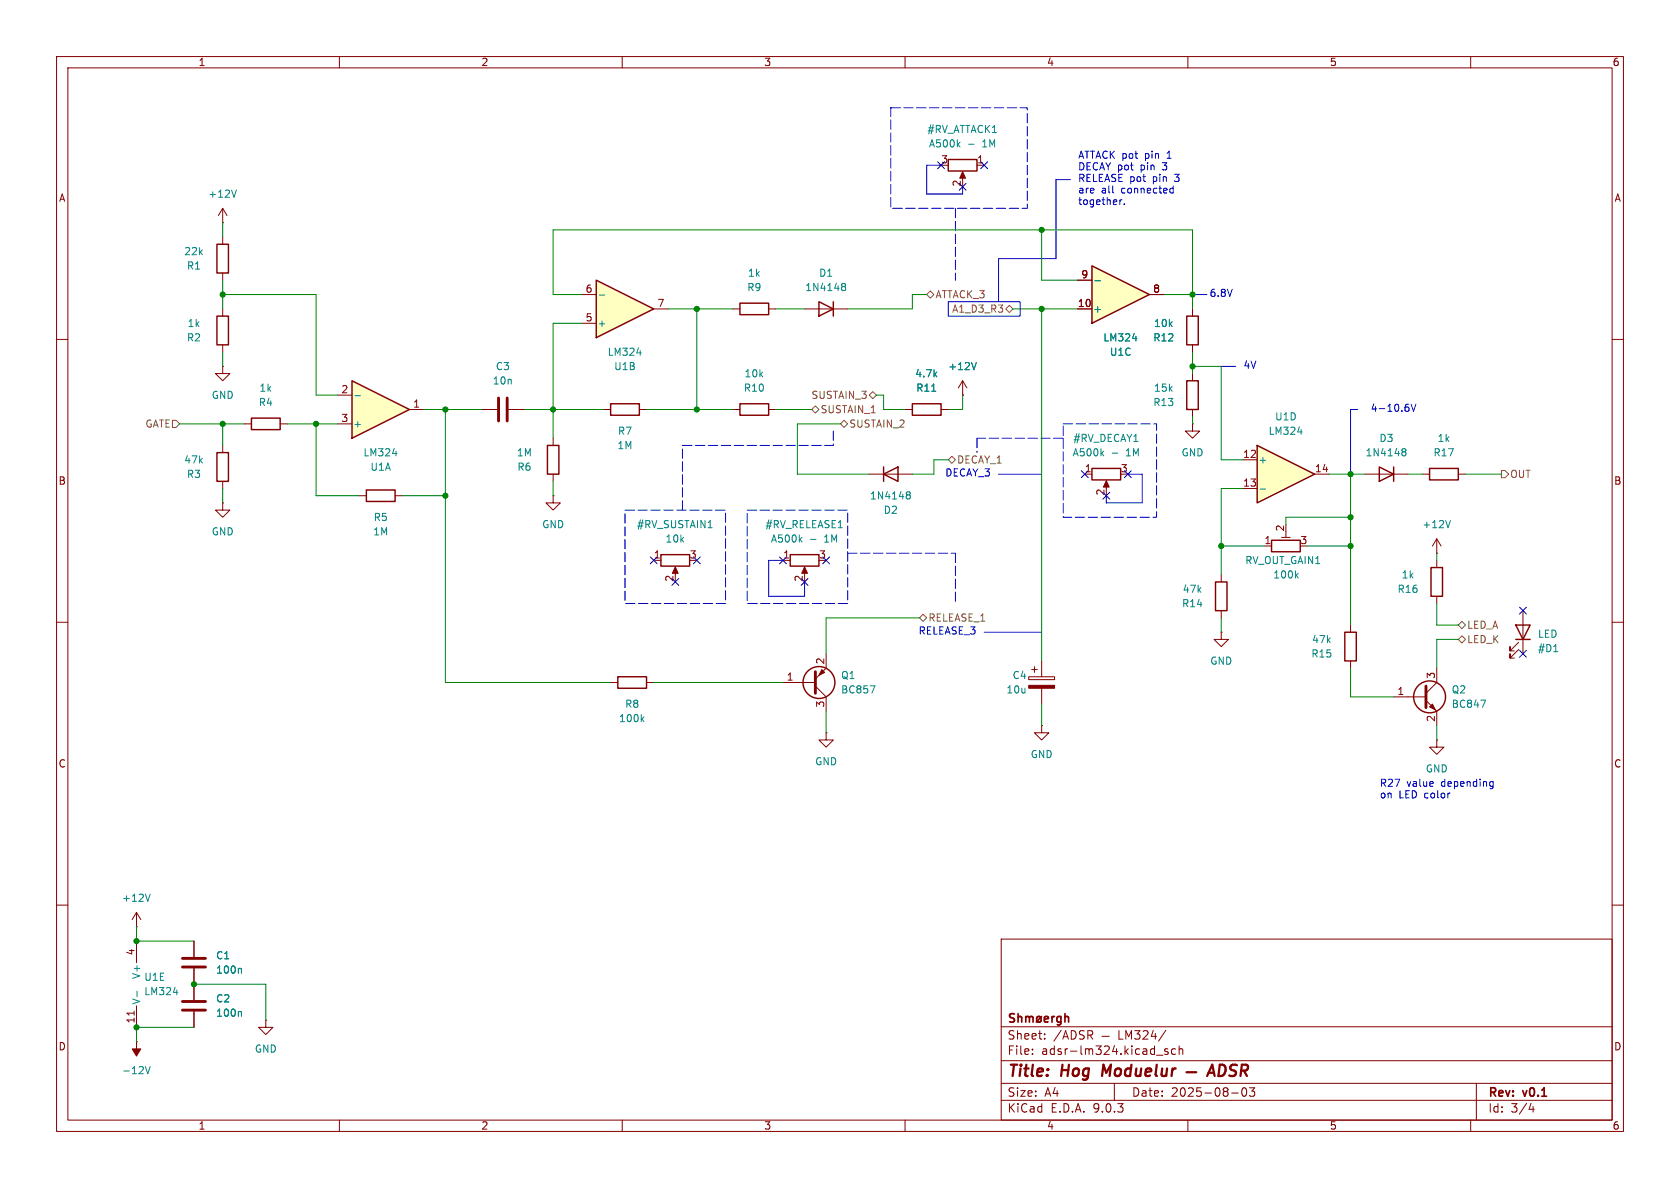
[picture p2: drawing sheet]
<svg xmlns="http://www.w3.org/2000/svg" width="297mm" height="210mm" viewBox="0 0 297 210" stroke-linecap="round" stroke-linejoin="round" font-family="sans-serif">
<g fill="none" stroke="#840000" stroke-width=".18">
<path d="M10 10h277v190h-277zM12 12h273v186h-273zM60 10v2M110 10v2M160 10v2M210 10v2M260 10v2M39.4 39.4h.1M39.4 36.8v2.6M39.4 36.8l-.8 1.3M39.4 36.8l.7 1.3M170.2 30.7v1.1"/>
<path d="M172.7 29.2h1.3M39.4 41.9v1.3M39.4 48.3v1.2M39.4 54.6v1.3M10 60h2M39.4 64.8v1.2h1.2l-1.2 1.3-1.3-1.3h1.3M39.4 64.8h.1M39.4 61v1.2M39.4 78.7v1.3M43.2 74.9h1.2M49.5 74.9h1.3M85.1 72.4h2.8"/>
<path d="M89.9 72.4h2.8M97.8 77.5v1.2M285 60h2M39.4 88.9v1.3h1.2l-1.2 1.2-1.3-1.2h1.3M39.4 88.9h.1M39.4 85.1v1.3M63.5 87.6h1.3M69.8 87.6h1.3M97.8 87.6v1.3h1.3l-1.3 1.3-1.3-1.3h1.3M97.8 87.6h.1M97.8 83.8v1.3M115.6 99.1h1.2"/>
<path d="M254 97.8h.1M254 95.3v2.5M254 99.1v1.2M254 95.3l-.8 1.2M254 95.3l.8 1.2M10 110h2M119.4 100.6v1M238.8 110.5v1.3M238.8 116.8v1.3M254 118.1v2.6l-1.9 1.9M254 105.4v1.3M285 110h2"/>
<path d="M246.4 123.2h5.7M252.1 123.8l1.9 1.9v2.6M254 130.8v1.3h1.3l-1.3 1.3-1.3-1.3h1.3M254 130.8h.1M10 160h2M177 166h108v32h-108zM285 160h2M60 198v2M110 198v2M160 198v2M177 194.5h108M177 191.5h108"/>
<path d="M177 187.5h108M177 181.5h108M182.5 186.3v.1M182.5 185.5v.1M184.7 183.6v.1M184.7 182.8v.1M194.8 183.2h1.3M197 191.5v3M197.8 182.2v1.5h.7M199 183.7v-1.5l.5 1.1 .5-1.1v1.5M200.6 182.2h.9l-.5 .6 .5 .1v.7l-.3 .1h-.4l-.2-.1M202.1 182.3l.6-.1 .2 .1 .1 .3-1 1.1h1"/>
<path d="M203.9 182.1l-.4 1.1h1M204.2 182.7v1M204.5 186.5h1.1M206.1 182.1l-1.3 2M206.5 185.5l-.4-.1-.2 .2 .1 .2 .5 .2v.3h-.6M207.8 185.5l-.4-.1-.3 .3v.4l.1 .2h.6M208.5 185.5l.2-.1 .3 .1 .1 .9M208.5 184.9v1.5M210 198v2M217.7 193.2h1.2M219.7 192.4l.2-.1a.81 .81 0 0 1 .6 .6 .81 .81 0 0 1-.3 .8l-.2 .1a.81 .81 0 0 1-.3-1.4zM220.9 192.3h.9l-.5 .6 .4 .1v.7l-.2 .1h-.4l-.2-.1"/>
<path d="M260 198v2M261 191.5v6.5M270.7 195l-.4 1.1h.9M271 195.6v1"/>
</g>
<path d="M195.1 188.2l-.3 2M209.8 189.5h1.7M213.4 190.2l.9-2 .4 2M213.7 189.6h.9M215.6 188.2h.5a1.08 1.08 0 0 1 .6 1.1 1.08 1.08 0 0 1-.8 .9h-.5zM218.7 188.3a.85 .85 0 0 0-1.1 .1 .45 .45 0 0 0 .2 .8l.4 .1a.49 .49 0 0 1 .3 .5 .49 .49 0 0 1-.4 .4l-.8-.1M219.4 189.3h.8a.55 .55 0 0 0 .4-.5 .55 .55 0 0 0-.3-.6h-.7l-.3 2M219.9 189.3l.5 .9" fill="none" stroke="#840000" stroke-width=".4"/>
<g fill="none" stroke="#840000" stroke-width=".3">
<path d="M179.3 179.3l-.5-.1-.2 .1v.5l.6 .2 .1 .4-.2 .3-.6-.1M180 179.8l.2-.1 .4 .1v.9M180 179.2v1.5M181.3 179.8l.5-.1 .2 .2M181.3 179.7v1M182 179.9l.2-.2 .4 .1v.9M182 179.9v.8M183.4 179.8l.4-.1 .3 .3v.4l-.3 .3-.4-.1-.1-.2v-.4zM184.1 179.7l-.9 1M186 179.7v1M186.4 179.7l-.3 .1-.1 .2M187.6 179.8l-.5-.1-.3 .3v.4l.2 .2h.6"/>
<path d="M187.6 179.7v1.2l-.3 .3-.4-.1M188.3 179.8l.2-.1 .3 .1 .1 .9M188.3 179.2v1.5M184.6 180.2l.7-.2v-.2l-.5-.1-.2 .2 .1 .7h.6"/>
</g>
<g fill="none" stroke="#840000" stroke-width=".25">
<path d="M167.6 28.2h5.1v2h-5.1zM38.4 55.9h2v5.1h-2zM38.4 43.2h2v5.1h-2zM44.4 73.9h5.1v2h-5.1zM96.8 78.7h2v5.1h-2zM38.4 80h2v5.1h-2zM64.8 86.6h5v2h-5zM116.8 98h5.1v2.1h-5.1zM237.7 111.8h2.1v5h-2.1zM253 100.3h2v5.1h-2z"/>
<circle cx="252.7" cy="123.2" r="2.82"/>
</g>
<g fill="#840000" stroke="#840000" stroke-width=".18">
<path d="M119.4 100.2l.5 1.1h-1z"/>
<path d="M170.2 30.4l.5 1.1h-1z"/>
<path d="M252.7 125l.5-.5 .5 1z"/>
</g>
<path d="M41.8 33.6l-.4 1.3M171.2 25.5h1M125.2 93.3h.7M256.4 92l-.4 1.3M261.8 123.8h.8l-.5 1.2" fill="none" stroke="#008484" stroke-width=".18"/>
<path d="M88.1 70.4v4M89.7 70.4v4M252.1 121.3v3.8" fill="none" stroke="#840000" stroke-width=".51"/>
<path d="M62.2 67.3l10.2 5.1-10.2 5.1z" fill="#ffffc2"/>
<path d="M62.2 67.3l10.2 5.1-10.2 5.1zM209.8 67.3h2v5.1h-2zM224.8 95.5h5.1v2h-5.1zM243.8 82.6l2.6 1.2-2.6 1.3zM246.4 82.6v2.5M252.7 82.8h5.1v2h-5.1zM214.9 102.9h2v5.1h-2zM268 110.5h2.5l-1.3 2.5zM268 113h2.5" fill="none" stroke="#840000" stroke-width=".25"/>
<g fill="none" stroke="#840000" stroke-width=".18">
<path d="M59.7 74.9h2.5M59.7 69.9h2.5M72.4 72.4h2.5M210.8 74.9v1.3h1.3l-1.3 1.3-1.3-1.3h1.3M210.8 74.9h.1M210.8 66v1.3M210.8 72.4v1.3M223.5 96.5h1.3M226.6 95h1.5M227.3 94v1M241.3 83.8h7.6M251.5 83.8h1.2"/>
<path d="M257.8 83.8h1.3M181.9 119.6h4.5v.5h-4.5zM182.4 118.4h1M182.9 117.9v1M184.1 116.8v2.8M215.9 111.8v1.2h1.3l-1.3 1.3-1.3-1.3h1.3M215.9 111.8h.1M215.9 101.6v1.3M215.9 108v1.2M268.5 114.8l-1.5 1.5v-.7v.7h.7M268.5 113.5l-1.5 1.6v-.8v.8h.7M269.2 108v7.6"/>
<path d="M184.1 128.3v1.2h1.3l-1.3 1.3-1.2-1.3h1.2M184.1 128.3h.1M184.1 121.7v2.8"/>
</g>
<path d="M62.8 69.9h.9M248 79.8l.1 .1M248 79.4l.3-.1 .2 .1 .1 .2-.3 .3M248.1 79.9h.2M248.1 79.9h-.1M248.3 79.9l.3 .2-.1 .4-.2 .1-.3-.1M69.4 80.2h.8M229.2 101.7l.3 .5M229.5 101.3l-.5 .5M274.7 115.2h.7" fill="none" stroke="#008484" stroke-width=".18"/>
<path d="M181.9 121.2h4.5v.5h-4.5z" fill="#840000" stroke="#840000" stroke-width=".18"/>
<path d="M222.2 78.7l10.2 5.1-10.2 5.1z" fill="#ffffc2"/>
<g fill="none" stroke="#840000" stroke-width=".25">
<path d="M144.8 53.3l2.5 1.3-2.5 1.3zM147.3 53.3v2.6M107.9 71.4h5.1v2h-5.1zM130.8 71.4h5.1v2h-5.1zM161.3 71.4h5.1v2h-5.1zM222.2 78.7l10.2 5.1-10.2 5.1zM139.7 98h5.1v2.1h-5.1zM193 82.8h5.1v2h-5.1zM109.2 119.6h5.1v2.1h-5.1z"/>
<circle cx="144.8" cy="120.6" r="2.82"/>
</g>
<g fill="none" stroke="#840000" stroke-width=".18">
<path d="M142.2 54.6h7.7M106.7 72.4h1.2M113 72.4h1.3M129.5 72.4h1.3M135.9 72.4h1.3M160 72.4h1.3M166.4 72.4h1.2M170.2 69.9h.1M170.2 67.3l-.8 1.3M170.2 67.3l.7 1.3M170.2 67.3v2.6M138.4 99.1h1.3"/>
<path d="M191.8 83.8h1.2M195.6 85.3v1.1M219.7 81.3h2.5M219.7 86.4h2.5M232.4 83.8h2.5M142.2 100.6v1M146 115.6v2.5l-1.9 1.9M107.9 120.7h1.3M114.3 120.7h1.3M138.4 120.7h5.7M144.1 121.3l1.9 1.9v2.5M23.7 178.7v.8"/>
<path d="M24.1 163.8h.1M24.1 161.3v2.5M24.1 166.4v3.8M24.1 177.8v3.8M24.1 161.3l-.7 1.3M24.1 161.3l.8 1.3M34.3 166.4v2.8M34.3 171.2v5.6M34.3 178.8v2.8M24.1 184.2h.1M47 180.3v1.3h1.3l-1.3 1.3-1.3-1.3h1.3M47 180.3h.1"/>
</g>
<g fill="none" stroke="#008484" stroke-width=".18">
<path d="M148.9 50.6l.1 .1M148.9 50.2l.4-.1 .1 .1 .1 .2-.2 .3M149 50.7h.3M149 50.7h-.1M149.3 50.7l.2 .2-.1 .4-.1 .1-.4-.1M164.7 69.2h.7M172.6 64.1l-.4 1.2M229.4 76.4h.8M143.3 95.3h1M196.6 80.1h1M222.8 86.5h.9M113.5 127.1l.3 .5"/>
<path d="M113.8 126.7l-.4 .5M153.8 121.2h.9l-.6 1.3M26.5 158.1l-.4 1.2M24.2 175.2v1M30.7 175.4h.7M42.5 171.2l.2 .2v.6M42.5 178.8l.2 .2v.6M25.7 188.5l.4 1.3 .4-1.3"/>
</g>
<g fill="#840000" stroke="#840000" stroke-width=".18">
<path d="M24.1 184.2v1.2h.8l-.8 1.3-.7-1.3h.7z"/>
<path d="M195.6 85l.5 1.1h-1z"/>
<path d="M142.2 100.2l.5 1.1h-1z"/>
<path d="M145.3 118.4l.5 .5-1 .5z"/>
</g>
<path d="M144.1 118.7v3.9M32.3 169.4h4M32.3 170.9h4M32.3 177h4M32.3 178.6h4" fill="none" stroke="#840000" stroke-width=".51"/>
<path d="M105.4 49.5l10.2 5.1-10.2 5.1z" fill="#ffffc2"/>
<path d="M105.4 49.5l10.2 5.1-10.2 5.1z" fill="none" stroke="#840000" stroke-width=".25"/>
<path d="M102.9 57.2h2.5M102.9 52.1h2.5M115.6 54.6h2.5" fill="none" stroke="#840000" stroke-width=".18"/>
<path d="M105.9 52.2h1M112.6 62.4h.8" fill="none" stroke="#008484" stroke-width=".18"/>
<path d="M193 47l10.2 5.1-10.2 5.1z" fill="#ffffc2"/>
<path d="M130.8 53.6h5.1v2h-5.1zM193 47l10.2 5.1-10.2 5.1zM209.8 55.9h2v5.1h-2zM156.2 83.8l2.5-1.2v2.5zM156.2 82.6v2.5" fill="none" stroke="#840000" stroke-width=".25"/>
<g fill="none" stroke="#840000" stroke-width=".18">
<path d="M129.5 54.6h1.3M135.9 54.6h1.3M190.5 54.6h2.5M190.5 49.5h2.5M203.2 52.1h2.5M210.8 54.6v1.3M160 72.4h1.3M166.4 72.4h1.2M170.2 69.9h.1M210.8 61v1.2M153.7 83.8h7.6M146 129.5v1.3h1.3l-1.3 1.3-1.2-1.3h1.2"/>
<path d="M146 129.5h.1M34.3 166.4v2.8M34.3 171.2v5.6M34.3 178.8v2.8"/>
</g>
<path d="M193.6 49.6h.9M200.2 59.8h.8M164.7 69.2h.7M172.6 64.1l-.4 1.2M160.3 87.4l.1 .1M160.3 87l.4-.1 .2 .2v.1l-.2 .3M160.4 87.5h.3M160.4 87.5h-.1M160.7 87.5l.2 .2v.4l-.2 .1-.4-.1M42.5 171.2l.2 .2v.6M42.5 178.8l.2 .2v.6" fill="none" stroke="#008484" stroke-width=".18"/>
<path d="M164.5 51.4l.6 .7-.6 .6-.7-.6zM177.8 54.6l.6-.6 .7 .6-.7 .6zM30.5 74.3h.6l.6 .6-.6 .7h-.6zM144.1 71.8l.7 .6-.7 .6-.6-.6zM149.2 74.3l.7 .6-.7 .7-.6-.7zM153.7 69.9l.6-.7 .6 .7-.6 .6zM167.6 81.3l.7-.7 .6 .7-.6 .6zM265.4 83.2h.7l.6 .6-.6 .7h-.7zM162.6 109.2l.6-.6 .6 .6-.6 .7zM257.8 113l.6-.6 .7 .6-.7 .7zM257.8 110.5l.6-.6 .7 .6-.7 .6z" fill="none" stroke="#848400" stroke-width=".18"/>
<path d="M157.5 19.1h24.1v17.7h-24.1zM168.9 36.8v12.7M120.6 78.7h26.7M147.3 76.2v2.5M172.7 77.5v2.5M188 77.5h-15.3M188 74.9h16.5v16.5h-16.5zM110.5 90.2h17.8v16.5h-17.8zM120.6 90.2v-11.5M132.1 90.2h17.8v16.5h-17.8zM149.9 97.8h19M168.9 97.8v8.9" fill="none" stroke="#0000c2" stroke-width=".18" stroke-dasharray="1.7 .6"/>
<g fill="none" stroke="#0000c2" stroke-width=".18">
<path d="M166.4 29.2h-2.6v5.1h6.4v-1.3M189.2 31.8h-2.5v13.9h-10.2v7.6M198 35.3v.9M198.3 35.3l-.3 .3M198.8 36v.2M206.9 34.1h.5M206.9 33.3h.5M207.4 32.9v1.2M167.6 53.3h12.7v2.6h-12.7zM210.8 52.1h2.6M215.9 64.8h2.5M240 72.4h-1.2v11.4"/>
<path d="M249 72l.1 .2-.1 .5M249.5 71.4l.4 1.3 .4-1.3M138.4 99.1h-2.5v6.3h6.3v-2.5M176.5 83.8h7.6M199.4 83.8h2.5v5.1h-6.3v-1.3M174 111.8h10.1M263.6 138.2h.4M264 138.2v1l-.2 .2h-.3M264 138.9l-.4 .1"/>
</g>
<g fill="none" stroke="#008400" stroke-width=".18">
<path d="M39.4 39.4v2.5M39.4 52.1h16.5v17.8h3.8M39.4 49.5v5.1M102.9 57.2h-5.1v20.3M102.9 52.1h-5.1v-11.5h113v14M118.1 54.6h11.4M123.2 54.6v17.8M137.2 54.6h5M163.8 52.1h-2.5v2.5h-11.4M179.1 54.6h11.4M184.1 40.6v8.9h6.4M184.1 54.6v62.2"/>
<path d="M205.7 52.1h5.1M31.7 74.9h11.5M39.4 62.2v2.6M39.4 74.9v3.8M50.8 74.9h8.9M55.9 74.9v12.7h7.6M74.9 72.4h10.2M78.7 72.4v48.3h29.2M92.7 72.4h14M114.3 72.4h15.2M137.2 72.4h6.3M148.6 74.9h-7.6v8.9h12.7"/>
<path d="M154.9 69.9h1.3v2.5h3.8M170.2 69.9v2.5h-2.6M210.8 64.8h5.1v16.5h3.8M210.8 62.2v3.8M210.8 73.7v1.2M39.4 86.4v2.5M71.1 87.6h7.6M97.8 85.1v2.5M167.6 81.3h-2.5v2.5h-3.8M215.9 96.5h7.6M219.7 86.4h-3.8v15.2M231.1 96.5h7.7"/>
<path d="M234.9 83.8h6.4M238.8 83.8v26.7M238.8 91.4h-11.5v1.3M248.9 83.8h2.6M254 97.8v1.3M259.1 83.8h6.3M162.6 109.2h-16.6v6.4M215.9 109.2v2.6M238.8 118.1v5.1h7.6M254 106.7v3.8h3.8M257.8 113h-3.8v5.1M115.6 120.7h22.8"/>
<path d="M146 125.7v3.8M184.1 124.5v3.8M254 128.3v2.5M24.1 163.8v2.6h10.2M34.3 174h12.7v6.3M34.3 181.6h-10.2v2.6"/>
</g>
<g fill="none" stroke="#000084" stroke-width=".18">
<path d="M165.8 28.6l1.2 1.2M167 28.6l-1.2 1.2M169.6 32.4l1.2 1.2M170.8 32.4l-1.2 1.2M173.4 28.6l1.2 1.2M174.6 28.6l-1.2 1.2M115 98.5l1.2 1.2M116.2 98.5l-1.2 1.2M122.6 98.5l1.2 1.2M123.8 98.5l-1.2 1.2M137.8 98.5l1.2 1.2M139 98.5l-1.2 1.2"/>
<path d="M145.4 98.5l1.3 1.2M146.7 98.5l-1.3 1.2M191.2 83.2l1.2 1.2M192.4 83.2l-1.2 1.2M195 87l1.2 1.2M196.2 87l-1.2 1.2M198.8 83.2l1.2 1.2M200 83.2l-1.2 1.2M118.8 102.3l1.2 1.2M120 102.3l-1.2 1.2M141.6 102.3l1.2 1.2M142.8 102.3l-1.2 1.2"/>
<path d="M268.6 107.3l1.2 1.3M268.6 115l1.2 1.2M269.8 107.3l-1.2 1.3M269.8 115l-1.2 1.2"/>
</g>
<g fill="#008400" stroke="#008400" stroke-width=".18">
<circle cx="238.8" cy="83.8" r=".46"/>
<circle cx="238.8" cy="91.4" r=".46"/>
<circle cx="238.8" cy="96.5" r=".46"/>
<circle cx="24.1" cy="181.6" r=".46"/>
<circle cx="24.1" cy="166.4" r=".46"/>
<circle cx="78.7" cy="87.6" r=".46"/>
<circle cx="34.3" cy="174" r=".46"/>
<circle cx="39.4" cy="74.9" r=".46"/>
<circle cx="184.1" cy="54.6" r=".46"/>
<circle cx="210.8" cy="64.8" r=".46"/>
<circle cx="184.1" cy="40.6" r=".46"/>
<circle cx="210.8" cy="52.1" r=".46"/>
<circle cx="215.9" cy="96.5" r=".46"/>
<circle cx="78.7" cy="72.4" r=".46"/>
<circle cx="39.4" cy="52.1" r=".46"/>
<circle cx="55.9" cy="74.9" r=".46"/>
<circle cx="97.8" cy="72.4" r=".46"/>
<circle cx="123.2" cy="54.6" r=".46"/>
<circle cx="123.2" cy="72.4" r=".46"/>
</g>
<g font-size="2.8" fill="#840000">
<text x="178" y="190.9">Title:</text>
<text x="187.7" y="190.9">Hog</text>
<text x="195.7" y="190.9">Moduelur</text>
</g>
<g font-size="2.1" fill="#840000">
<text x="178" y="184">Sheet:</text>
<text x="186.2" y="184">/ADSR</text>
<text x="178" y="186.7">File:</text>
<text x="184.1" y="186.7">adsr-lm324.kicad_sch</text>
<text x="178" y="196.9">KiCad</text>
<text x="178" y="194.1">Size:</text>
<text x="184.7" y="194.1">A4</text>
<text x="185.7" y="196.9">E.D.A.</text>
<text x="193.3" y="196.9">9.0.3</text>
<text x="200" y="194.1">Date:</text>
<text x="207" y="194.1">2025-08-03</text>
<text x="263" y="194.3">Rev:</text>
<text x="263" y="196.9">Id:</text>
<text x="267.1" y="196.9">3/4</text>
<text x="269.4" y="194.3">v0.1</text>
</g>
<g font-size="1.8" fill="#840000">
<text x="35" y="11.9">1</text>
<text x="85" y="11.9">2</text>
<text x="135" y="11.9">3</text>
<text x="185" y="11.9">4</text>
<text x="235" y="11.9">5</text>
<text x="285" y="11.9">6</text>
<text x="166.3" y="29">3</text>
<text x="172.6" y="29">1</text>
<text x="10.3" y="35.9">A</text>
<text x="169.9" y="33.1" transform="rotate(-90 169.9 33.1)">2</text>
<text x="285.3" y="35.9">A</text>
<text x="103.4" y="51.8">6</text>
<text x="191.1" y="49.3">9</text>
<text x="203.8" y="51.8">8</text>
<text x="103.4" y="56.9">5</text>
<text x="116.1" y="54.4">7</text>
<text x="190.5" y="54.4">10</text>
<text x="60.3" y="69.6">2</text>
<text x="60.3" y="74.7">3</text>
<text x="73" y="72.1">1</text>
<text x="191.7" y="83.6">1</text>
<text x="198" y="83.6">3</text>
<text x="219.7" y="81">12</text>
<text x="232.4" y="83.6">14</text>
<text x="10.3" y="85.9">B</text>
<text x="195.3" y="87.7" transform="rotate(-90 195.3 87.7)">2</text>
<text x="219.7" y="86.1">13</text>
<text x="285.3" y="85.9">B</text>
<text x="227.1" y="94.1" transform="rotate(-90 227.1 94.1)">2</text>
<text x="115.5" y="98.8">1</text>
<text x="121.8" y="98.8">3</text>
<text x="138.4" y="98.8">1</text>
<text x="144.7" y="98.8">3</text>
<text x="223.4" y="96.3">1</text>
<text x="229.8" y="96.3">3</text>
<text x="119.1" y="102.9" transform="rotate(-90 119.1 102.9)">2</text>
<text x="142" y="102.9" transform="rotate(-90 142 102.9)">2</text>
<text x="145.8" y="117.5" transform="rotate(-90 145.8 117.5)">2</text>
<text x="139" y="120.4">1</text>
<text x="145.8" y="125.2" transform="rotate(-90 145.8 125.2)">3</text>
<text x="246.9" y="122.9">1</text>
<text x="253.7" y="120.1" transform="rotate(-90 253.7 120.1)">3</text>
<text x="253.7" y="127.7" transform="rotate(-90 253.7 127.7)">2</text>
<text x="10.3" y="135.9">C</text>
<text x="285.3" y="135.9">C</text>
<text x="23.9" y="169" transform="rotate(-90 23.9 169)">4</text>
<text x="10.3" y="185.9">D</text>
<text x="23.9" y="181" transform="rotate(-90 23.9 181)">11</text>
<text x="285.3" y="185.9">D</text>
<text x="35" y="199.9">1</text>
<text x="85" y="199.9">2</text>
<text x="135" y="199.9">3</text>
<text x="185" y="199.9">4</text>
<text x="235" y="199.9">5</text>
<text x="285" y="199.9">6</text>
</g>
<g font-size="1.8" fill="#008484">
<text x="163.8" y="23.7">#RV_ATTACK1</text>
<text x="164.1" y="26.3">A500k</text>
<text x="173.8" y="26.3">1M</text>
<text x="36.7" y="35.2">+12V</text>
<text x="32.5" y="45.3">22k</text>
<text x="32.9" y="47.9">R1</text>
<text x="132" y="51.7">R9</text>
<text x="132.1" y="49.1">1k</text>
<text x="142.3" y="51.7">1N4148</text>
<text x="144.7" y="49.1">D1</text>
<text x="33.1" y="58">1k</text>
<text x="105.5" y="58">+</text>
<text x="193.2" y="55.5">+</text>
<text x="203.9" y="58">10k</text>
<text x="32.9" y="60.6">R2</text>
<text x="87.6" y="65.6">C3</text>
<text x="107.3" y="63.1">LM324</text>
<text x="108.5" y="65.6">U1B</text>
<text x="167.5" y="65.6">+12V</text>
<text x="195" y="60.6">LM324</text>
<text x="196.1" y="63.1">U1C</text>
<text x="203.8" y="60.6">R12</text>
<text x="37.3" y="70.7">GND</text>
<text x="45.6" y="72">R4</text>
<text x="45.8" y="69.4">1k</text>
<text x="87" y="68.2">10n</text>
<text x="131.4" y="69.4">R10</text>
<text x="131.5" y="66.9">10k</text>
<text x="161.7" y="66.9">4.7k</text>
<text x="161.9" y="69.4">R11</text>
<text x="203.8" y="72">R13</text>
<text x="203.9" y="69.4">15k</text>
<text x="62.4" y="75.8">+</text>
<text x="109.1" y="77.1">R7</text>
<text x="224.2" y="77.1">LM324</text>
<text x="225.3" y="74.5">U1D</text>
<text x="32.5" y="82.1">47k</text>
<text x="64.2" y="80.9">LM324</text>
<text x="65.4" y="83.4">U1A</text>
<text x="91.3" y="80.9">1M</text>
<text x="91.4" y="83.4">R6</text>
<text x="109.1" y="79.6">1M</text>
<text x="189.5" y="80.9">A500k</text>
<text x="189.6" y="78.3">#RV_DECAY1</text>
<text x="199.2" y="80.9">1M</text>
<text x="208.8" y="80.9">GND</text>
<text x="222.4" y="82.1">+</text>
<text x="241.3" y="80.9">1N4148</text>
<text x="243.8" y="78.3">D3</text>
<text x="253.3" y="80.9">R17</text>
<text x="254" y="78.3">1k</text>
<text x="32.9" y="84.7">R3</text>
<text x="153.7" y="88.5">1N4148</text>
<text x="37.3" y="94.8">GND</text>
<text x="65.9" y="94.8">1M</text>
<text x="66" y="92.3">R5</text>
<text x="95.8" y="93.6">GND</text>
<text x="112.5" y="93.6">#RV_SUSTAIN1</text>
<text x="135.2" y="93.6">#RV_RELEASE1</text>
<text x="156.1" y="91">D2</text>
<text x="251.4" y="93.6">+12V</text>
<text x="117.6" y="96.1">10k</text>
<text x="136.2" y="96.1">A500k</text>
<text x="145.8" y="96.1">1M</text>
<text x="220" y="99.9">RV_OUT_GAIN1</text>
<text x="208.9" y="107.5">R14</text>
<text x="209" y="105">47k</text>
<text x="225" y="102.5">100k</text>
<text x="247" y="105">R16</text>
<text x="247.7" y="102.5">1k</text>
<text x="231.9" y="113.9">47k</text>
<text x="271.8" y="112.9">LED</text>
<text x="213.9" y="117.7">GND</text>
<text x="231.7" y="116.4">R15</text>
<text x="271.8" y="115.5">#D1</text>
<text x="110.4" y="125.3">R8</text>
<text x="148.6" y="122.8">BC857</text>
<text x="148.6" y="120.2">Q1</text>
<text x="177.8" y="122.8">10u</text>
<text x="178.9" y="120.2">C4</text>
<text x="256.5" y="125.3">BC847</text>
<text x="256.5" y="122.8">Q2</text>
<text x="109.3" y="127.9">100k</text>
<text x="144" y="135.5">GND</text>
<text x="182.1" y="134.2">GND</text>
<text x="252" y="136.8">GND</text>
<text x="21.5" y="159.6">+12V</text>
<text x="25" y="173.2" transform="rotate(-90 25 173.2)">V+</text>
<text x="25.4" y="173.6">U1E</text>
<text x="38.1" y="169.8">C1</text>
<text x="38.1" y="172.3">100n</text>
<text x="25" y="177.7" transform="rotate(-90 25 177.7)">V-</text>
<text x="25.4" y="176.1">LM324</text>
<text x="38.1" y="177.4">C2</text>
<text x="38.1" y="179.9">100n</text>
<text x="21.5" y="190.1">-12V</text>
<text x="45" y="186.3">GND</text>
</g>
<g font-size="1.8" fill="#0000c2">
<text x="190.5" y="28.3">ATTACK pot</text>
<text x="202.5" y="28.3">pin</text>
<text x="206.6" y="28.3">1</text>
<text x="190.5" y="30.3">DECAY pot</text>
<text x="190.5" y="32.4">RELEASE pot</text>
<text x="190.5" y="34.4">are</text>
<text x="194.7" y="34.4">all</text>
<text x="198.3" y="34.4">connected</text>
<text x="201.7" y="30.3">pin</text>
<text x="203.9" y="32.4">pin</text>
<text x="205.8" y="30.3">3</text>
<text x="208" y="32.4">3</text>
<text x="190.5" y="36.5">together.</text>
<text x="213.7" y="52.7">6.8V</text>
<text x="219.7" y="65.4">4V</text>
<text x="242.2" y="73">4-10.6V</text>
<text x="169.1" y="82.1">DECAY_1</text>
<text x="167" y="84.4">DECAY_3</text>
<text x="162.3" y="112.4">RELEASE_3</text>
<text x="164" y="110.1">RELEASE_1</text>
<text x="243.8" y="139.3">R27</text>
<text x="243.8" y="141.3">on</text>
<text x="247.3" y="141.3">LED color</text>
<text x="248.7" y="139.3">value</text>
<text x="254.9" y="139.3">depending</text>
</g>
<g font-size="1.8" fill="#848400">
<text x="165.3" y="52.9">ATTACK_3</text>
<text x="168.2" y="55.5">A1_D3_R3</text>
<text x="143.4" y="70.7">SUSTAIN_3</text>
<text x="25.6" y="75.8">GATE</text>
<text x="145" y="73.3">SUSTAIN_1</text>
<text x="150.1" y="75.8">SUSTAIN_2</text>
<text x="266.9" y="84.7">OUT</text>
<text x="259.3" y="113.9">LED_K</text>
<text x="259.3" y="111.4">LED_A</text>
</g>
</svg>
